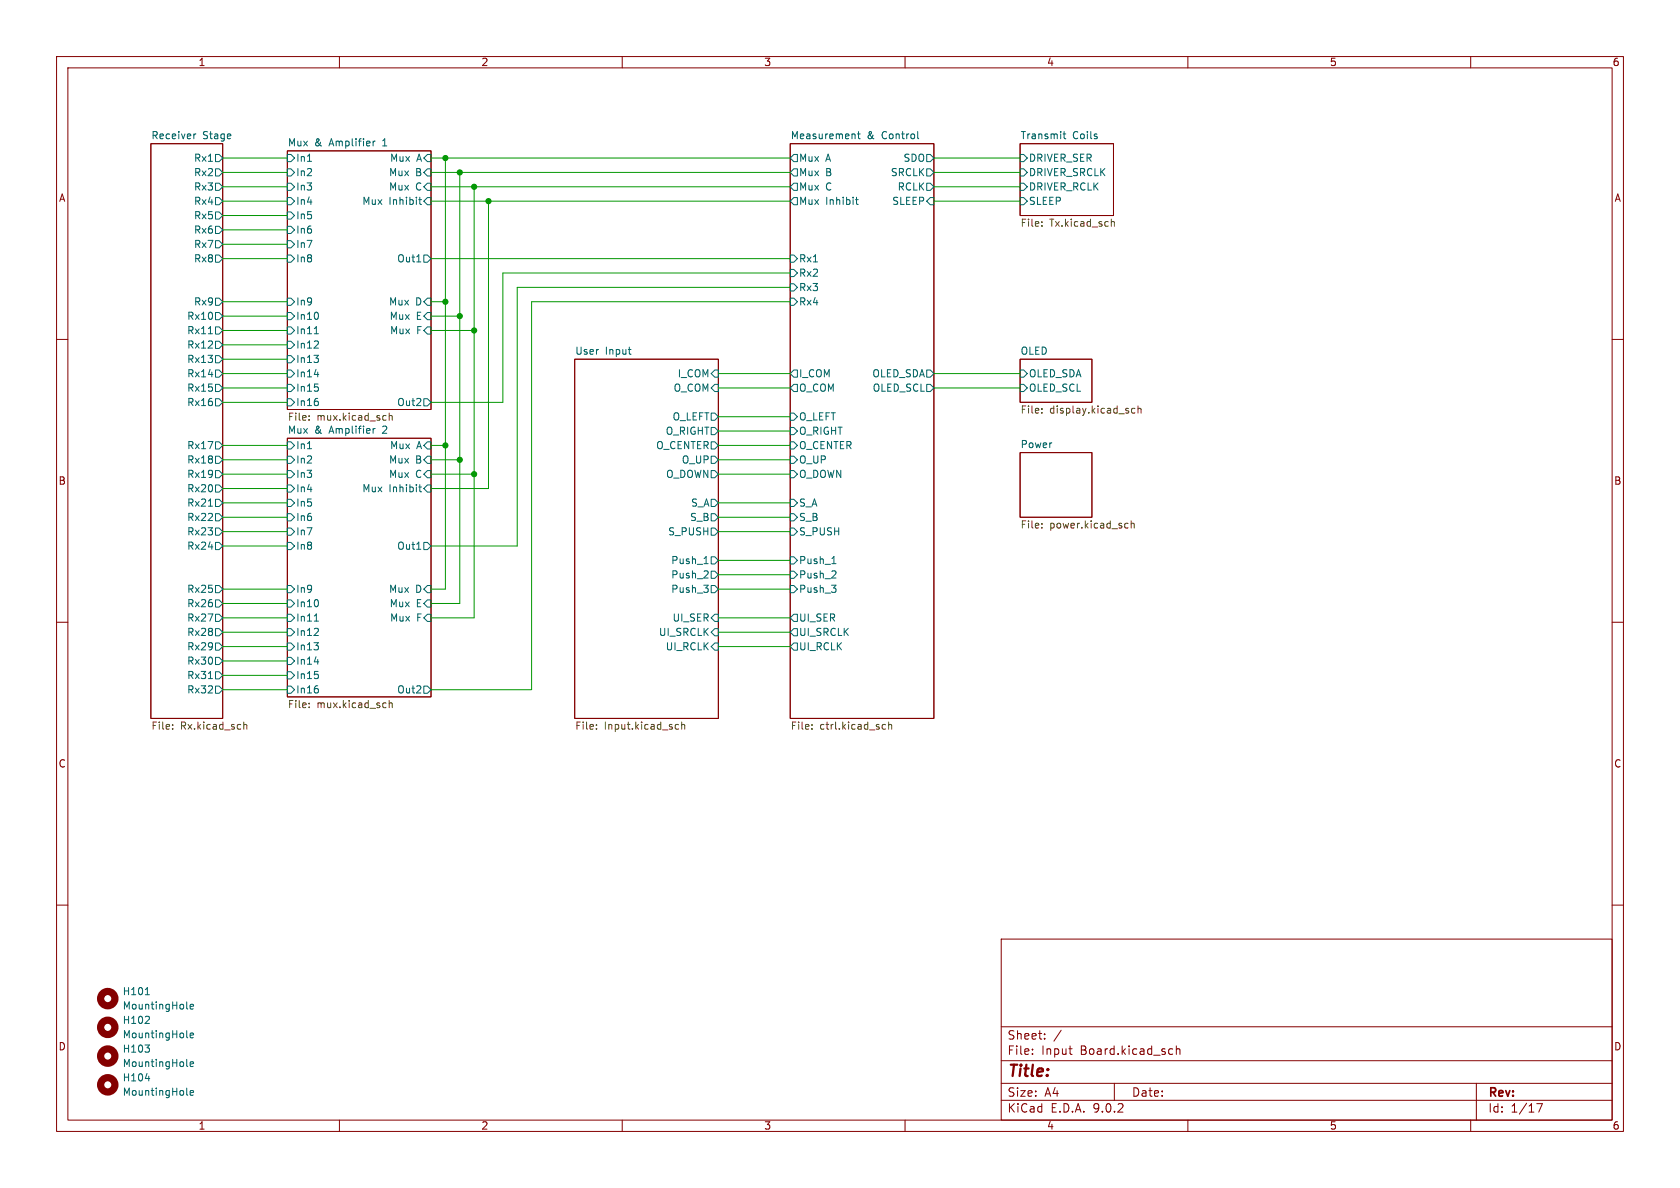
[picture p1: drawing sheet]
<svg xmlns="http://www.w3.org/2000/svg" width="297mm" height="210mm" viewBox="0 0 297 210" stroke-linecap="round" stroke-linejoin="round" font-family="sans-serif">
<g fill="none" stroke="#840000" stroke-width=".18">
<path d="M10 10h277v190h-277zM12 12h273v186h-273zM60 10v2M110 10v2M160 10v2M210 10v2M260 10v2M26.7 25.4h12.7v101.6h-12.7zM50.8 26.7h25.4v45.7h-25.4zM139.7 25.4h25.4v101.6h-25.4zM180.3 25.4h16.5v12.7h-16.5zM10 60h2"/>
<path d="M50.8 77.5h25.4v45.7h-25.4zM101.6 63.5h25.4v63.5h-25.4zM180.3 63.5h12.7v7.6h-12.7zM285 60h2M180.3 80h12.7v11.4h-12.7zM10 110h2M285 110h2M10 160h2M177 166h108v32h-108zM285 160h2M60 198v2M110 198v2"/>
<path d="M160 198v2M177 194.5h108M177 191.5h108M177 187.5h108M177 181.5h108M182.5 186.3v.1M182.5 185.5v.1M184.7 183.6v.1M184.7 182.8v.1M187.6 182.1l-1.3 2M189 185.4h.5M189.4 186.4h.1"/>
<path d="M197 191.5v3M206.9 185.4l.4 .1M207.3 186.3l-.4 .1M208 185.5l.2-.1 .3 .1 .1 .9M208 184.9v1.5M210 198v2M260 198v2M261 191.5v6.5M271.7 195.1h1l-.7 1.5"/>
</g>
<g fill="none" stroke="#725600" stroke-width=".18">
<path d="M184.2 39.2v.1M184.2 39.9v.1M196.5 38.7v1.3M196.5 39.3l.1-.1h.4v.8M54.6 73.5v.1M54.6 74.2v.1M68.1 73.5h.2M68.3 74.2l-.2 .1M68.8 73v1.3M68.8 73.6l.2-.1h.3v.8M184.2 72.2v.2M184.2 72.9v.1"/>
<path d="M200.6 72.2h-.3l-.3 .2 .2 .6h.4M201.2 72.3l.2-.1h.3v.8M201.2 71.8v1.2M184.2 93.2v.1M184.2 92.6v.1M199.1 92.5l.3 .1M199.4 93.3h-.3M200 92.6l.2-.1 .3 .1v.7M200 92.1v1.2M30.5 128.8v.1M30.5 128.1v.1M43.1 128.2l.2-.1h.3v.8"/>
<path d="M43.1 127.6v1.3M54.6 125v.1M54.6 124.3v.1M68.1 124.3h.2M68.3 125l-.2 .1M68.8 123.8v1.3M68.8 124.4l.2-.1h.3v.8M105.4 128.8v.1M105.4 128.1v.1M119.6 128.1h.4M120 128.8l-.4 .1M120.5 128.2l.2-.1h.3l.1 .8"/>
<path d="M120.5 127.6v1.3M143.5 128.8v.1M143.5 128.1v.1M156.1 128.8h.5M156.1 128.1h.5M157.1 128.2l.2-.1h.3v.8M157.1 127.6v1.3"/>
</g>
<g fill="none" stroke="#006464" stroke-width=".18">
<path d="M34.3 23.7v.8M34.6 23.7l-.3 .2M38.1 27.3h.6l.7 .6-.7 .7h-.6zM38.1 29.8h.6l.7 .7-.7 .6h-.6zM38.1 32.4h.6l.7 .6-.7 .7h-.6zM38.1 34.9h.6l.7 .7-.7 .6h-.6zM38.1 37.5h.6l.7 .6-.7 .6h-.6zM50.8 27.3h.6l.7 .6-.7 .7h-.6zM50.8 29.8h.6l.7 .7-.7 .6h-.6zM50.8 32.4h.6l.7 .6-.7 .7h-.6zM50.8 34.9h.6l.7 .7-.7 .6h-.6zM50.8 37.5h.6l.7 .6-.7 .6h-.6z"/>
<path d="M54.4 28.5h.7M66 24.9v.9M66.3 24.9l-.3 .3M74 35.3h.5M74.2 34.9v1.1l.3 .1M75.6 27.3h.6v1.3h-.6l-.7-.7zM75.6 29.8h.6v1.3h-.6l-.7-.6zM75.6 32.4h.6v1.3h-.6l-.7-.7zM75.6 34.9h.6v1.3h-.6l-.7-.6zM140.3 27.3h.7v1.3h-.7l-.6-.7zM140.3 29.8h.7v1.3h-.7l-.6-.6zM140.3 32.4h.7v1.3h-.7l-.6-.7z"/>
<path d="M140.3 34.9h.7v1.3h-.7l-.6-.6zM151 23.7l.2 .2v.6M151.2 35.3h.5M151.4 34.9v1.1l.3 .1M151.6 23.7h.5M151.8 23.3v1l.3 .2M162.2 23.3v1l.2 .2M163.8 32.4h.7l.6 .6-.6 .7h-.7zM163.8 27.3h.7l.6 .6-.6 .7h-.7zM163.8 29.8h.7l.6 .7-.6 .6h-.7zM164.5 34.9h.6v1.3h-.6l-.7-.6zM180.3 27.3h.7l.6 .6-.6 .7h-.7z"/>
<path d="M180.3 32.4h.7l.6 .6-.6 .7h-.7zM180.3 29.8h.7l.6 .7-.6 .6h-.7zM180.3 34.9h.7l.6 .7-.6 .6h-.7zM187.9 23.7h.5M188.1 23.3v1l.3 .2M36.8 59h.8M38.1 40h.6l.7 .6-.7 .7h-.6zM38.1 42.5h.6l.7 .7-.7 .6h-.6zM38.1 45.1h.6l.7 .6-.7 .7h-.6zM38.1 52.7h.6l.7 .6-.7 .7h-.6zM38.1 55.2h.6l.7 .7-.7 .6h-.6zM38.1 57.8h.6l.7 .6-.7 .7h-.6z"/>
<path d="M50.8 40h.6l.7 .6-.7 .7h-.6zM50.8 42.5h.6l.7 .7-.7 .6h-.6zM50.8 45.1h.6l.7 .6-.7 .7h-.6zM50.8 57.8h.6l.7 .6-.7 .7h-.6zM50.8 55.2h.6l.7 .7-.7 .6h-.6zM50.8 52.7h.6l.7 .6-.7 .7h-.6zM55.6 59h.7M56.2 55.4v.8M73.7 46.3h.7M74.9 45.1h.7l.6 .6-.6 .7h-.7zM75.6 57.8h.6v1.3h-.6l-.7-.7zM75.6 55.2h.6v1.3h-.6l-.7-.6z"/>
<path d="M75.6 52.7h.6v1.3h-.6l-.7-.7zM139.7 45.1h.6l.7 .6-.7 .7h-.6zM139.7 47.6h.6l.7 .7-.7 .6h-.6zM139.7 50.2h.6l.7 .6-.7 .6h-.6zM139.7 52.7h.6l.7 .6-.7 .7h-.6zM38.1 60.3h.6l.7 .7-.7 .6h-.6zM38.1 62.9h.6l.7 .6-.7 .6h-.6zM38.1 65.4h.6l.7 .6-.7 .7h-.6zM38.1 67.9h.6l.7 .7-.7 .6h-.6zM38.1 70.5h.6l.7 .6-.7 .7h-.6zM38.1 78.1h.6l.7 .6-.7 .7h-.6zM50.8 78.1h.6l.7 .6-.7 .7h-.6z"/>
<path d="M50.8 70.5h.6l.7 .6-.7 .7h-.6zM50.8 65.4h.6l.7 .6-.7 .7h-.6zM50.8 60.3h.6l.7 .7-.7 .6h-.6zM50.8 67.9h.6l.7 .7-.7 .6h-.6zM50.8 62.9h.6l.7 .6-.7 .6h-.6zM54.4 79.3h.7M55.5 61.5h.8M55.5 62.8h.8l-.4 .5M55.6 66.2h.8M56.2 60.4v.4M56.2 63.4v.6M56.2 68.5v.5"/>
<path d="M56.2 71v.6M66 75.7v.9M66.3 75.7l-.3 .3M74.9 70.5h.7l.6 .6-.6 .7h-.7zM75.6 78.1h.6v1.3h-.6l-.7-.7zM111.1 61.8h.5M111.4 62.6h.2M125.7 78.1h.7l.6 .6-.6 .7h-.7zM125.7 73h.7l.6 .7-.6 .6h-.7zM125.7 75.6h.7l.6 .6-.6 .6h-.7zM126.4 65.4h.6v1.3h-.6l-.7-.7zM126.4 67.9h.6v1.3h-.6l-.7-.6z"/>
<path d="M139.7 78.1h.6l.7 .6-.7 .7h-.6zM139.7 73h.6l.7 .7-.7 .6h-.6zM139.7 75.6h.6l.7 .6-.7 .6h-.6zM140.3 65.4h.7v1.3h-.7l-.6-.7zM140.3 67.9h.7v1.3h-.7l-.6-.6zM163.8 67.9h.7l.6 .7-.6 .6h-.7zM163.8 65.4h.7l.6 .6-.6 .7h-.7zM180.3 67.9h.7l.6 .7-.6 .6h-.7zM180.3 65.4h.7l.6 .6-.6 .7h-.7zM36.8 89.5h.8M38.1 80.6h.6l.7 .7-.7 .6h-.6zM38.1 83.2h.6l.7 .6-.7 .7h-.6z"/>
<path d="M38.1 85.7h.6l.7 .7-.7 .6h-.6zM38.1 88.3h.6l.7 .6-.7 .6h-.6zM38.1 90.8h.6l.7 .6-.7 .7h-.6zM38.1 93.3h.6l.7 .7-.7 .6h-.6zM38.1 95.9h.6l.7 .6-.7 .7h-.6zM50.8 80.6h.6l.7 .7-.7 .6h-.6zM50.8 83.2h.6l.7 .6-.7 .7h-.6zM50.8 85.7h.6l.7 .7-.7 .6h-.6zM50.8 88.3h.6l.7 .6-.7 .6h-.6zM50.8 90.8h.6l.7 .6-.7 .7h-.6zM50.8 93.3h.6l.7 .7-.7 .6h-.6zM50.8 95.9h.6l.7 .6-.7 .7h-.6z"/>
<path d="M73.7 97.1h.7M74 86.1h.5M74.2 85.7v1.1l.3 .1M74.9 95.9h.7l.6 .6-.6 .7h-.7zM75.6 80.6h.6v1.3h-.6l-.7-.6zM75.6 83.2h.6v1.3h-.6l-.7-.7zM75.6 85.7h.6v1.3h-.6l-.7-.6zM124.5 99.6h.7M124.7 98.6l.1-.2v1.2M125.7 83.2h.7l.6 .6-.6 .7h-.7zM125.7 80.6h.7l.6 .7-.6 .6h-.7zM125.7 88.3h.7l.6 .6-.6 .6h-.7z"/>
<path d="M125.7 90.8h.7l.6 .6-.6 .7h-.7zM125.7 93.3h.7l.6 .7-.6 .6h-.7zM125.7 98.4h.7l.6 .7-.6 .6h-.7zM139.7 83.2h.6l.7 .6-.7 .7h-.6zM139.7 80.6h.6l.7 .7-.7 .6h-.6zM139.7 88.3h.6l.7 .6-.7 .6h-.6zM139.7 90.8h.6l.7 .6-.7 .7h-.6zM139.7 93.3h.6l.7 .7-.7 .6h-.6zM139.7 98.4h.6l.7 .7-.7 .6h-.6zM147.1 99.6h.7M36.8 120h.8M38.1 103.5h.6l.7 .6-.7 .7h-.6z"/>
<path d="M38.1 106h.6l.7 .7-.7 .6h-.6zM38.1 108.6h.6l.7 .6-.7 .7h-.6zM38.1 111.1h.6l.7 .7-.7 .6h-.6zM38.1 113.7h.6l.7 .6-.7 .6h-.6zM38.1 116.2h.6l.7 .6-.7 .7h-.6zM38.1 118.7h.6l.7 .7-.7 .6h-.6zM50.8 108.6h.6l.7 .6-.7 .7h-.6zM50.8 106h.6l.7 .7-.7 .6h-.6zM50.8 116.2h.6l.7 .6-.7 .7h-.6zM50.8 111.1h.6l.7 .7-.7 .6h-.6zM50.8 103.5h.6l.7 .6-.7 .7h-.6zM50.8 118.7h.6l.7 .7-.7 .6h-.6z"/>
<path d="M50.8 113.7h.6l.7 .6-.7 .6h-.6zM55.5 112.3h.8M55.5 113.6h.8l-.4 .5M55.6 109.8h.7M55.6 117h.8M56.2 106.2v.8M56.2 111.2v.4M56.2 114.2v.6M56.2 119.3v.5M75.6 108.6h.6v1.3h-.6l-.7-.7zM75.6 103.5h.6v1.3h-.6l-.7-.7zM75.6 106h.6v1.3h-.6l-.7-.6z"/>
<path d="M124.4 103.4h.8l-.4 .5M125.1 101l.1 .2-.1 .3-.7 .7h.8M125.1 104l.1 .2-.1 .5M125.7 101h.7l.6 .6-.6 .6h-.7zM125.7 103.5h.7l.6 .6-.6 .7h-.7zM126.4 113.7h.6v1.2h-.6l-.7-.6zM126.4 108.6h.6v1.3h-.6l-.7-.7zM126.4 111.1h.6v1.3h-.6l-.7-.6zM139.7 101h.6l.7 .6-.7 .6h-.6zM139.7 103.5h.6l.7 .6-.7 .7h-.6zM140.3 113.7h.7v1.2h-.7l-.6-.6zM140.3 108.6h.7v1.3h-.7l-.6-.7z"/>
<path d="M140.3 111.1h.7v1.3h-.7l-.6-.6zM147 103.4h.8l-.4 .5M147.7 101l.1 .2-.1 .3-.7 .7h.8M147.7 104l.1 .2-.1 .5M38.1 121.3h.6l.7 .6-.7 .7h-.6zM50.8 121.3h.6l.7 .6-.7 .7h-.6zM56.2 121.8v.6M74.9 121.3h.7l.6 .6-.6 .7h-.7zM25.7 175.8h.7M26.4 179.8v.4M33 178.2l.2 .2M33.6 178l.6-.2v-.2l-.4-.1-.2 .2 .1 .6h.5"/>
<path d="M25.6 180.9h.8M25.7 190.7h.8M26.4 185.3v.6M26.4 184.7l-.4 .5M33 193.4l.2 .2M33 183.3l.2 .2M33 188.4l.2 .1M33.6 193.2l.6-.1v-.3h-.4l-.2 .2 .1 .6h.5M33.6 183l.6-.1v-.2l-.4-.1-.2 .2 .1 .6h.5M33.6 188.1l.6-.1v-.2l-.4-.1-.2 .2 .1 .6h.5"/>
</g>
<g fill="none" stroke="#840000" stroke-width="1.3">
<circle cx="19" cy="176.5" r="1.27"/>
<circle cx="19" cy="186.7" r="1.27"/>
<circle cx="19" cy="191.8" r="1.27"/>
<circle cx="19" cy="181.6" r="1.27"/>
</g>
<g fill="none" stroke="#009600" stroke-width=".18">
<path d="M39.4 27.9h11.4M39.4 30.5h11.4M39.4 35.6h11.4M39.4 33h11.4M39.4 38.1h11.4M76.2 27.9h63.5M76.2 30.5h63.5M76.2 35.6h63.5M76.2 33h63.5M78.7 27.9v76.2h-2.5M81.3 30.5v76.2h-5.1M83.8 33v76.2h-7.6"/>
<path d="M86.4 35.6v50.8h-10.2M165.1 27.9h15.2M165.1 30.5h15.2M165.1 35.6h15.2M165.1 33h15.2M39.4 53.3h11.4M39.4 45.7h11.4M39.4 55.9h11.4M39.4 58.4h11.4M39.4 43.2h11.4M39.4 40.6h11.4M76.2 53.3h2.5"/>
<path d="M76.2 45.7h63.5M76.2 55.9h5.1M76.2 58.4h7.6M139.7 50.8h-48.3v45.7h-15.2M139.7 48.3h-50.8v22.8h-12.7M139.7 53.3h-45.7v68.6h-17.8M39.4 66h11.4M39.4 78.7h11.4M39.4 71.1h11.4M39.4 68.6h11.4M39.4 63.5h11.4M39.4 61h11.4"/>
<path d="M76.2 78.7h2.5M127 66h12.7M127 78.7h12.7M127 73.7h12.7M127 76.2h12.7M127 68.6h12.7M165.1 66h15.2M165.1 68.6h15.2M39.4 81.3h11.4M39.4 88.9h11.4M39.4 83.8h11.4M39.4 94h11.4"/>
<path d="M39.4 91.4h11.4M39.4 96.5h11.4M39.4 86.4h11.4M76.2 81.3h5.1M76.2 83.8h7.6M127 81.3h12.7M127 88.9h12.7M127 83.8h12.7M127 94h12.7M127 91.4h12.7M127 99.1h12.7M39.4 104.1h11.4"/>
<path d="M39.4 111.8h11.4M39.4 109.2h11.4M39.4 114.3h11.4M39.4 119.4h11.4M39.4 106.7h11.4M39.4 116.8h11.4M127 104.1h12.7M127 111.8h12.7M127 109.2h12.7M127 101.6h12.7M127 114.3h12.7M39.4 121.9h11.4"/>
</g>
<g fill="#009600" stroke="#009600" stroke-width=".18">
<circle cx="81.3" cy="30.5" r=".46"/>
<circle cx="83.8" cy="33" r=".46"/>
<circle cx="78.7" cy="27.9" r=".46"/>
<circle cx="81.3" cy="81.3" r=".46"/>
<circle cx="83.8" cy="83.8" r=".46"/>
<circle cx="83.8" cy="58.4" r=".46"/>
<circle cx="78.7" cy="53.3" r=".46"/>
<circle cx="81.3" cy="55.9" r=".46"/>
<circle cx="78.7" cy="78.7" r=".46"/>
<circle cx="86.4" cy="35.6" r=".46"/>
</g>
<text font-size="2.8" fill="#840000" x="178" y="190.9">Title:</text>
<g font-size="2.1" fill="#840000">
<text x="178" y="184">Sheet:</text>
<text x="178" y="186.7">File:</text>
<text x="184.1" y="186.7">Input</text>
<text x="191" y="186.7">Board.kicad_sch</text>
<text x="178" y="196.9">KiCad</text>
<text x="178" y="194.1">Size:</text>
<text x="184.7" y="194.1">A4</text>
<text x="185.7" y="196.9">E.D.A.</text>
<text x="193.3" y="196.9">9.0.2</text>
<text x="200" y="194.1">Date:</text>
<text x="263" y="194.3">Rev:</text>
<text x="263" y="196.9">Id:</text>
<text x="267.1" y="196.9">1/17</text>
</g>
<g font-size="1.8" fill="#840000">
<text x="35" y="11.9">1</text>
<text x="85" y="11.9">2</text>
<text x="135" y="11.9">3</text>
<text x="185" y="11.9">4</text>
<text x="235" y="11.9">5</text>
<text x="285" y="11.9">6</text>
<text x="10.3" y="35.9">A</text>
<text x="285.3" y="35.9">A</text>
<text x="10.3" y="85.9">B</text>
<text x="285.3" y="85.9">B</text>
<text x="10.3" y="135.9">C</text>
<text x="285.3" y="135.9">C</text>
<text x="10.3" y="185.9">D</text>
<text x="285.3" y="185.9">D</text>
<text x="35" y="199.9">1</text>
<text x="85" y="199.9">2</text>
<text x="135" y="199.9">3</text>
<text x="185" y="199.9">4</text>
<text x="235" y="199.9">5</text>
<text x="285" y="199.9">6</text>
</g>
<g font-size="1.8" fill="#006464">
<text x="26.7" y="24.7">Receiver</text>
<text x="34.2" y="28.8">Rx1</text>
<text x="35.8" y="24.7">Stage</text>
<text x="50.8" y="26">Mux</text>
<text x="52.3" y="28.8">In1</text>
<text x="55.6" y="26">&amp;</text>
<text x="58.3" y="26">Amplifier</text>
<text x="67.9" y="26">1</text>
<text x="68.9" y="28.8">Mux</text>
<text x="73.7" y="28.8">A</text>
<text x="139.7" y="24.7">Measurement</text>
<text x="141.2" y="28.8">Mux</text>
<text x="146" y="28.8">A</text>
<text x="153.3" y="24.7">&amp;</text>
<text x="156" y="24.7">Control</text>
<text x="159.6" y="28.8">SDO</text>
<text x="180.3" y="24.7">Transmit</text>
<text x="181.8" y="28.8">DRIVER_SER</text>
<text x="189.6" y="24.7">Coils</text>
<text x="34.2" y="31.3">Rx2</text>
<text x="34.2" y="33.9">Rx3</text>
<text x="52.3" y="31.3">In2</text>
<text x="52.3" y="33.9">In3</text>
<text x="68.7" y="31.3">Mux</text>
<text x="68.7" y="33.9">Mux</text>
<text x="73.5" y="31.3">B</text>
<text x="73.5" y="33.9">C</text>
<text x="141.2" y="31.3">Mux</text>
<text x="141.2" y="33.9">Mux</text>
<text x="146" y="31.3">B</text>
<text x="146" y="33.9">C</text>
<text x="157.4" y="31.3">SRCLK</text>
<text x="158.6" y="33.9">RCLK</text>
<text x="181.8" y="33.9">DRIVER_RCLK</text>
<text x="181.8" y="31.3">DRIVER_SRCLK</text>
<text x="34.2" y="36.4">Rx4</text>
<text x="34.2" y="39">Rx5</text>
<text x="34.2" y="41.5">Rx6</text>
<text x="52.3" y="36.4">In4</text>
<text x="52.3" y="39">In5</text>
<text x="52.3" y="41.5">In6</text>
<text x="64" y="36.4">Mux</text>
<text x="68.8" y="36.4">Inhibit</text>
<text x="141.2" y="36.4">Mux</text>
<text x="146" y="36.4">Inhibit</text>
<text x="157.6" y="36.4">SLEEP</text>
<text x="181.8" y="36.4">SLEEP</text>
<text x="34.2" y="44">Rx7</text>
<text x="34.2" y="46.6">Rx8</text>
<text x="52.3" y="44">In7</text>
<text x="52.3" y="46.6">In8</text>
<text x="70.1" y="46.6">Out1</text>
<text x="141.2" y="46.6">Rx1</text>
<text x="141.2" y="49.1">Rx2</text>
<text x="141.2" y="51.7">Rx3</text>
<text x="33" y="56.7">Rx10</text>
<text x="33" y="59.3">Rx11</text>
<text x="34.2" y="54.2">Rx9</text>
<text x="52.3" y="59.3">In11</text>
<text x="52.3" y="56.7">In10</text>
<text x="52.3" y="54.2">In9</text>
<text x="68.7" y="54.2">Mux</text>
<text x="68.8" y="56.7">Mux</text>
<text x="68.9" y="59.3">Mux</text>
<text x="73.5" y="54.2">D</text>
<text x="73.6" y="56.7">E</text>
<text x="73.7" y="59.3">F</text>
<text x="141.2" y="54.2">Rx4</text>
<text x="33" y="61.8">Rx12</text>
<text x="33" y="64.4">Rx13</text>
<text x="52.3" y="61.8">In12</text>
<text x="52.3" y="64.4">In13</text>
<text x="101.6" y="62.8">User</text>
<text x="107" y="62.8">Input</text>
<text x="180.3" y="62.8">OLED</text>
<text x="33" y="66.9">Rx14</text>
<text x="33" y="69.4">Rx15</text>
<text x="33" y="72">Rx16</text>
<text x="52.3" y="72">In16</text>
<text x="52.3" y="66.9">In14</text>
<text x="52.3" y="69.4">In15</text>
<text x="70.1" y="72">Out2</text>
<text x="119" y="69.4">O_COM</text>
<text x="119.7" y="66.9">I_COM</text>
<text x="141.2" y="66.9">I_COM</text>
<text x="141.2" y="69.4">O_COM</text>
<text x="154.1" y="66.9">OLED_SDA</text>
<text x="154.2" y="69.4">OLED_SCL</text>
<text x="181.8" y="69.4">OLED_SCL</text>
<text x="181.8" y="66.9">OLED_SDA</text>
<text x="50.8" y="76.8">Mux</text>
<text x="55.6" y="76.8">&amp;</text>
<text x="58.3" y="76.8">Amplifier</text>
<text x="67.9" y="76.8">2</text>
<text x="117.6" y="77.1">O_RIGHT</text>
<text x="118.8" y="74.5">O_LEFT</text>
<text x="141.2" y="74.5">O_LEFT</text>
<text x="141.2" y="77.1">O_RIGHT</text>
<text x="33" y="79.6">Rx17</text>
<text x="33" y="82.1">Rx18</text>
<text x="52.3" y="79.6">In1</text>
<text x="52.3" y="82.1">In2</text>
<text x="68.7" y="82.1">Mux</text>
<text x="68.9" y="79.6">Mux</text>
<text x="73.5" y="82.1">B</text>
<text x="73.7" y="79.6">A</text>
<text x="115.9" y="79.6">O_CENTER</text>
<text x="120.4" y="82.1">O_UP</text>
<text x="141.2" y="79.6">O_CENTER</text>
<text x="141.2" y="82.1">O_UP</text>
<text x="180.3" y="79.3">Power</text>
<text x="33" y="84.7">Rx19</text>
<text x="33" y="87.2">Rx20</text>
<text x="33" y="89.8">Rx21</text>
<text x="52.3" y="84.7">In3</text>
<text x="52.3" y="87.2">In4</text>
<text x="52.3" y="89.8">In5</text>
<text x="64" y="87.2">Mux</text>
<text x="68.7" y="84.7">Mux</text>
<text x="68.8" y="87.2">Inhibit</text>
<text x="73.5" y="84.7">C</text>
<text x="117.7" y="84.7">O_DOWN</text>
<text x="122.1" y="89.8">S_A</text>
<text x="141.2" y="84.7">O_DOWN</text>
<text x="141.2" y="89.8">S_A</text>
<text x="33" y="92.3">Rx22</text>
<text x="33" y="94.8">Rx23</text>
<text x="52.3" y="92.3">In6</text>
<text x="52.3" y="94.8">In7</text>
<text x="118" y="94.8">S_PUSH</text>
<text x="121.9" y="92.3">S_B</text>
<text x="141.2" y="92.3">S_B</text>
<text x="141.2" y="94.8">S_PUSH</text>
<text x="33" y="97.4">Rx24</text>
<text x="52.3" y="97.4">In8</text>
<text x="70.1" y="97.4">Out1</text>
<text x="118.6" y="99.9">Push_1</text>
<text x="141.2" y="99.9">Push_1</text>
<text x="33" y="105">Rx25</text>
<text x="33" y="107.5">Rx26</text>
<text x="52.3" y="107.5">In10</text>
<text x="52.3" y="105">In9</text>
<text x="68.7" y="105">Mux</text>
<text x="68.8" y="107.5">Mux</text>
<text x="73.5" y="105">D</text>
<text x="73.6" y="107.5">E</text>
<text x="118.6" y="102.5">Push_2</text>
<text x="118.6" y="105">Push_3</text>
<text x="141.2" y="102.5">Push_2</text>
<text x="141.2" y="105">Push_3</text>
<text x="33" y="110.1">Rx27</text>
<text x="33" y="112.6">Rx28</text>
<text x="52.3" y="110.1">In11</text>
<text x="52.3" y="112.6">In12</text>
<text x="68.9" y="110.1">Mux</text>
<text x="73.7" y="110.1">F</text>
<text x="116.4" y="112.6">UI_SRCLK</text>
<text x="118.8" y="110.1">UI_SER</text>
<text x="141.2" y="110.1">UI_SER</text>
<text x="141.2" y="112.6">UI_SRCLK</text>
<text x="33" y="115.2">Rx29</text>
<text x="33" y="117.7">Rx30</text>
<text x="52.3" y="117.7">In14</text>
<text x="52.3" y="115.2">In13</text>
<text x="117.6" y="115.2">UI_RCLK</text>
<text x="141.2" y="115.2">UI_RCLK</text>
<text x="33" y="120.2">Rx31</text>
<text x="33" y="122.8">Rx32</text>
<text x="52.3" y="122.8">In16</text>
<text x="52.3" y="120.2">In15</text>
<text x="70.1" y="122.8">Out2</text>
<text x="21.6" y="176.1">H101</text>
<text x="21.6" y="178.7">MountingHole</text>
<text x="21.6" y="181.2">H102</text>
<text x="21.6" y="183.7">MountingHole</text>
<text x="21.6" y="191.4">H104</text>
<text x="21.6" y="186.3">H103</text>
<text x="21.6" y="188.8">MountingHole</text>
<text x="21.6" y="193.9">MountingHole</text>
</g>
<g font-size="1.8" fill="#725600">
<text x="180.3" y="40.4">File:</text>
<text x="185.6" y="40.4">Tx.kicad_sch</text>
<text x="50.8" y="74.7">File:</text>
<text x="56" y="74.7">mux.kicad_sch</text>
<text x="180.3" y="73.4">File:</text>
<text x="185.6" y="73.4">display.kicad_sch</text>
<text x="180.3" y="93.8">File:</text>
<text x="185.6" y="93.8">power.kicad_sch</text>
<text x="50.8" y="125.5">File:</text>
<text x="56" y="125.5">mux.kicad_sch</text>
<text x="26.7" y="129.3">File:</text>
<text x="31.9" y="129.3">Rx.kicad_sch</text>
<text x="101.6" y="129.3">File:</text>
<text x="106.8" y="129.3">Input.kicad_sch</text>
<text x="139.7" y="129.3">File:</text>
<text x="144.9" y="129.3">ctrl.kicad_sch</text>
</g>
</svg>
